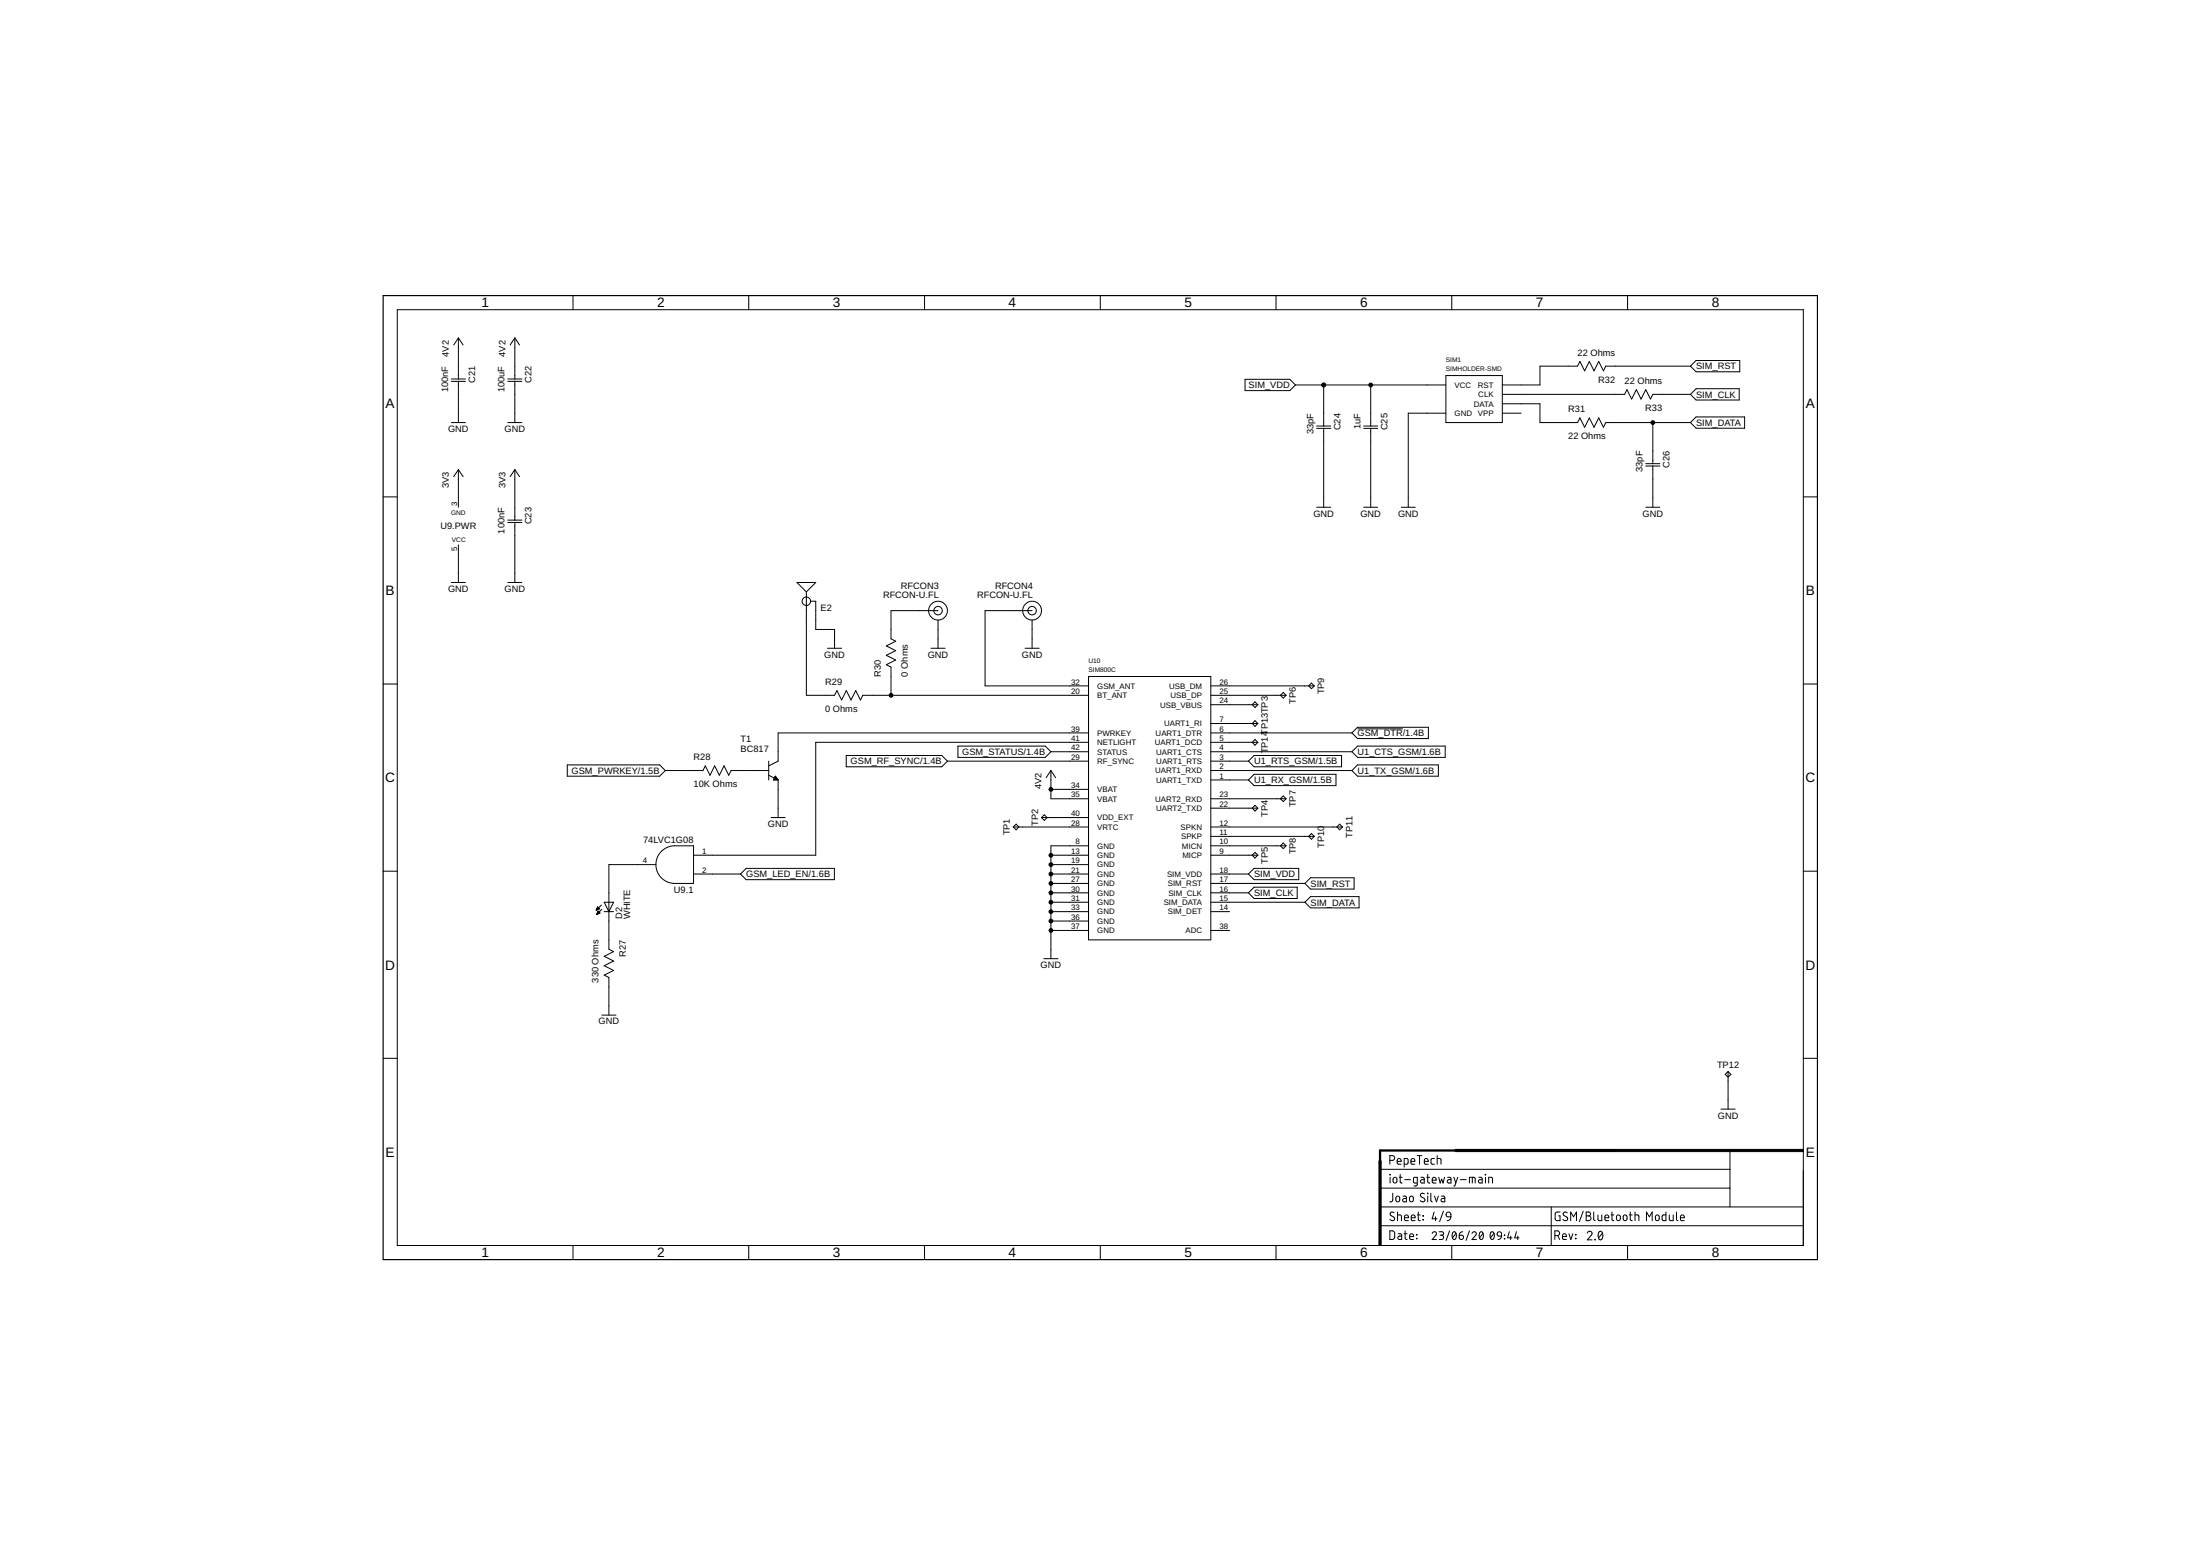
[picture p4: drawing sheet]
<svg xmlns="http://www.w3.org/2000/svg" width="594mm" height="420mm" viewBox="0 0 594 420" stroke-linecap="round" stroke-linejoin="round" font-family="sans-serif">
<g fill="none" stroke="#000" stroke-width=".27">
<path d="M154.7 79.8v3.8M202.2 79.8v3.8M249.7 79.8v3.8M297.1 79.8v3.8M344.6 79.8v3.8M392 79.8v3.8M439.5 79.8v3.8M107.3 83.6h379.7v252.7h-379.7zM123.8 91.2v11.1M123.8 91.2l1.3 2M123.8 91.2l-1.3 2M139 91.2v11.1"/>
<path d="M139 91.2l1.3 2M139 91.2l-1.2 2M456.5 98.9h-22.9l-.6 1.2-1.3-2.5-1.3 2.5-1.2-2.5-1.3 2.5-1.3-2.5-.6 1.3h-10.2v5h-10.1M458 97.3h11.8v3.1h-11.8l-1.5-1.5zM121.9 102.3h3.8M121.9 103h3.8M121.9 114.1h3.8M123.8 103v11.1M137.1 102.3h3.8M137.1 103h3.8M137.1 114.1h3.8M139 103v11.1"/>
<path d="M336.2 102.4h12.1l1.5 1.5-1.5 1.6h-12.1zM349.8 103.9h40.6M355.5 115.7h3.8M355.5 115h3.8M357.4 103.9v11.1M357.4 115.7v21.3M368.2 115.7h3.8M368.2 115h3.8M370.1 103.9v11.1M370.1 115.7v21.3M390.4 101.4h15.3v12.7h-15.3zM390.4 111.6h-10.1v25.4"/>
<path d="M405.7 109h10.1v5.1h10.2l.6-1.3 1.3 2.6 1.3-2.6 1.2 2.6 1.3-2.6 1.3 2.6 .6-1.3h22.9M405.7 106.5h33l.6-1.3 1.3 2.6 1.3-2.6 1.2 2.6 1.3-2.6 1.3 2.6 .6-1.3h10.2M405.7 111.6h5.1M446.3 114.1v11.1M458 112.6h13.1v3h-13.1l-1.5-1.5zM458 105h11.6v3h-11.6l-1.5-1.5zM103.5 134.2h3.8M123.8 126.8v10.2M123.8 126.8l1.3 1.9M123.8 126.8l-1.3 1.9M139 126.8v13.6M139 126.8l1.3 1.9"/>
<path d="M139 126.8l-1.2 1.9M355.5 137h3.8M368.2 137h3.8M378.4 137h3.8M444.4 137h3.8M444.4 125.2h3.8M444.4 125.8h3.8M446.3 125.8v11.2M487 134.2h3.8M121.9 157.3h3.8M123.8 147.1v10.2M137.1 157.3h3.8"/>
<path d="M137.1 140.4h3.8M137.1 141.1h3.8M139 141.1v16.2M215.2 157.3h5.1l-2.6 2.5zM217.7 159.8v27.9h7.7l.6-1.2 1.3 2.5 1.2-2.5 1.3 2.5 1.3-2.5 1.2 2.5 .7-1.3h60.9M219 162.3h1.3v7.7h5.1v5M223.5 175h3.8M251.4 175h3.8M253.3 164.9h-12.7v7.6l1.3 .6-2.6 1.3 2.6 1.3-2.6 1.3 2.6 1.2-2.6 1.3 1.3 .6v7.6M253.3 167.4v7.6M276.8 175h3.8M278.7 164.9h-12.7v20.3h27.9"/>
<path d="M278.7 167.4v7.6M103.5 184.7h3.8M293.9 197.9h-83.8v7.6l-2.5 1.3M293.9 182.7h33.1v71.1h-33.1zM327 197.9h38.1M327 195.4h12.7M327 187.7h20.3M327 190.3h12.7M327 185.2h27.9M338.1 195.4l.8-.8 .8 .8-.8 .7zM338.1 190.3l.8-.8 .8 .8-.8 .8zM345.8 187.7l.7-.7 .8 .7-.8 .8z"/>
<path d="M353.4 185.2l.7-.8 .8 .8-.8 .8zM366.6 196.4h19.1v3h-19.1l-1.5-1.5zM366.6 196.8h12.2M487 184.7h3.8M153.2 206.5h24.9l1.6 1.6-1.6 1.5h-24.9zM179.7 208.1h10.1l.7-1.3 1.2 2.5 1.3-2.5 1.2 2.5 1.3-2.5 1.3 2.5 .6-1.2h10.2M207.6 209.3l2.5 1.3M207.6 205.5v5.1M208.9 210.6h1.2M208.9 210.5h1.1M209 210.3h.9M209.1 210.2h.7"/>
<path d="M209.1 210.1h.6M209.2 210h.5M209.2 209.8h.4M209.3 209.7h.2M209.4 209.6h.1M209.4 209.6l-.5 1h1.2M209.4 209.6l.7 1M210.1 210.6v10.2M228.5 204h25.8l1.5 1.5-1.5 1.6h-25.8zM255.8 205.5h38.1M258.7 201.5h23.6l1.5 1.5-1.5 1.5h-23.6zM283.8 203h10.1"/>
<path d="M283.8 208.1v7.6h10.1M283.8 213.1h10.1M283.8 208.1l1.3 1.9M283.8 208.1l-1.3 1.9M293.9 200.4h-73.6v30.5h-33M327 210.6h10.1M327 208.1h38.1M327 205.5h10.1M327 203h38.1M327 200.4h12.7M327 218.2h12.7M327 215.7h20.3"/>
<path d="M338.1 200.4l.8-.7 .8 .7-.8 .8zM338.1 218.2l.8-.7 .8 .7-.8 .8zM338.6 204h23.7v3.1h-23.7l-1.5-1.6zM338.6 209.1h22.2v3h-22.2l-1.5-1.5zM345.8 215.7l.7-.8 .8 .8-.8 .8zM366.6 206.5h21.8v3.1h-21.8l-1.5-1.5zM366.6 201.5h23.6v3h-23.6l-1.5-1.5zM103.5 235.2h3.8M177.1 233.5h-12.7v22.8l1.3 .7-2.5 1.2 2.5 1.3-2.5 1.3 2.5 1.2-2.5 1.3 1.2 .6v10.2M178.7 229.8l1.6-1.1 1.2-.3h5.8v10.1h-5.1a5.1 5.1 0 0 1-4.7-3.2 5.1 5.1 0 0 1 1.2-5.5zM187.3 236h12.7M200 236l1.5-1.5h23.8v3h-23.8z"/>
<path d="M208.2 220.8h3.8M273.6 223.3h20.3M274.4 222.5l.7 .8-.7 .8-.8-.8zM281.2 220.8h12.7M282 220l.8 .8-.8 .7-.8-.7zM283.8 230.9h10.1M283.8 238.5h10.1M283.8 236h10.1M283.8 233.5h10.1M293.9 228.4h-10.1v30.5M327 228.4h20.3M327 230.9h12.7"/>
<path d="M327 225.8h27.9M327 223.3h35.5M327 238.5h25.4M327 236h10.1M338.1 230.9l.8-.7 .8 .7-.8 .8zM338.6 234.5h12.1v3h-12.1l-1.5-1.5zM338.6 239.6h11.7v3h-11.7l-1.5-1.5zM345.8 228.4l.7-.8 .8 .8-.8 .8zM353.4 225.8l.7-.7 .8 .7-.8 .8zM353.9 237h11.8v3.1h-11.8l-1.5-1.6zM361 223.3l.8-.8 .7 .8-.7 .8zM487 235.2h3.8"/>
<path d="M161 245.7h.2M161.1 245.6h.4M161.1 245.4h.7M161.1 246.9h.1M161.2 245.3h.6M161.2 246.8h.3M161.2 246.6h.6M161.2 245.2h.5M161.3 245.1h.2M161.3 246.5h.7M161.3 245h.1M161.3 246.4h.6"/>
<path d="M161.4 244.9l.5 .5-.9 .4zM161.4 246.3h.3M161.4 246.2h.2M162 246.5l-.5-.5-.4 .9M162 246.5l-.9 .4M162.4 244.4l-1.4 1.4M162.5 245.5l-1.4 1.4M163.2 246.2h2.5M163.2 243.6h2.5l-1.3 2.6zM281.9 258.9h3.8M283.8 246.2h10.1M283.8 243.6h10.1"/>
<path d="M283.8 241.1h10.1M283.8 251.2h10.1M283.8 248.7h10.1M327 246.2h5M327 243.6h25.4M327 241.1h10.1M327 251.2h5M353.9 242.1h13.1v3.1h-13.1l-1.5-1.6zM162.5 274.1h3.8M103.5 285.8h3.8M464.7 299.5h3.8M465.9 290.1l.7-.8 .8 .8-.8 .8z"/>
<path d="M466.6 289.3v10.2M487 285.8h3.8M372.7 315.7h94.4M375.3 313.3h.7a.65 .65 0 0 0 .6-.6 .65 .65 0 0 0-.6-.7h-.7v2.4M375.3 317.1l.1 .1zM375.4 317.9v1.5M376.3 318.1l.5-.2a.92 .92 0 0 1 .2 1.5l-.7-.1zM377.3 313.6h1.1a.56 .56 0 0 0-.4-.8 .56 .56 0 0 0-.7 .5l.1 1 1 .1M377.8 317.9h.8M378.1 317.1v2.1l.5 .2M379.2 314.4l.8-.1 .2-.2v-.9l-.2-.4h-.8v2.4M379.3 318.5h1.6"/>
<path d="M381 313.6h1a.55 .55 0 0 0-.3-.8 .55 .55 0 0 0-.7 .5l.1 1 .9 .1M382.7 312h1.3M382.7 319.4h-.8l-.2-.2v-1.1l.2-.2h.8v1.9l-.2 .4h-.7M383.3 312v2.4M383.7 317.9h.6l.3 .4v1.1h-.6a.46 .46 0 0 1-.4-.4 .46 .46 0 0 1 .4-.5h.6M384.6 313.6h1.1a.55 .55 0 0 0-.4-.8 .55 .55 0 0 0-.7 .5l.1 1 1 .1M385.3 317.9h.8M385.5 317.1v2l.2 .2 .4 .1M386.8 318.7h1a.55 .55 0 0 0-.4-.8 .55 .55 0 0 0-.6 .5l.1 .9 .9 .1M387.3 312.8h-.6l-.3 .4 .1 1.1 .8 .1M388.1 312.8l.9 .1 .1 1.5M388.1 312v2.4"/>
<path d="M388.5 317.9l.4 1.5 .4-1 .4 1 .4-1.5M390.9 317.9h.7l.2 .2v1.3h-.6a.46 .46 0 0 1-.4-.4 .46 .46 0 0 1 .4-.5h.6M392.6 317.9l.5 1.5M393.6 317.9l-.7 2.3h-.3M394.4 318.5h1.5M396.8 319.4v-1.5l1.4 .1 .2 1.4M397.6 317.9v1.5M399.3 317.9h.7l.2 .2v1.3h-.5a.46 .46 0 0 1-.5-.4 .46 .46 0 0 1 .5-.5h.5M401.1 317.1l.1 .1zM401.1 317.9v1.5M402 319.4v-1.5l.9 .1 .1 1.4M467.1 310.7v15.2"/>
<path d="M154.7 336.3v3.8M202.2 336.3v3.8M249.7 336.3v3.8M297.1 336.3v3.8M344.6 336.3v3.8M372.7 331h114.3M372.7 325.9h114.3M372.7 320.8h94.4M375.3 332.4h.9l.4 .4v1.4l-.4 .5h-.9zM376.1 322.2v2l-.2 .2-.6 .1M376.5 327.5a.58 .58 0 0 0-.9-.1 .58 .58 0 0 0 0 .9l.7 .3a.58 .58 0 0 1 .1 .9 .58 .58 0 0 1-.9 0l-.2-.2M377.1 323.2l.4-.2a.92 .92 0 0 1 .2 1.5l-.6-.1z"/>
<path d="M377.4 328.1l.9 .1 .1 1.4M377.4 327.3v2.3M377.6 333.1l.6 .1 .3 .3v1.2h-.6a.46 .46 0 0 1-.4-.5 .46 .46 0 0 1 .4-.4h.6M378.9 323h.6l.3 .2v1.3h-.6a.46 .46 0 0 1-.5-.4 .46 .46 0 0 1 .5-.5h.6M379.2 333.1h.8M379.3 328.8h1a.54 .54 0 0 0-.4-.7 .54 .54 0 0 0-.6 .5l.1 .9 .9 .1M379.4 332.4v1.9l.2 .3 .4 .1M380.7 333.9h1a.54 .54 0 0 0-.4-.7 .54 .54 0 0 0-.6 .5l.1 .9 .9 .1M380.7 323.2l.5-.2a.92 .92 0 0 1 .2 1.5l-.7-.1zM381.1 328.8h1a.54 .54 0 0 0-.3-.7 .54 .54 0 0 0-.7 .5l.1 .9 .9 .1M382.5 334.4l.1 .1zM382.5 333.3l.1 .2z"/>
<path d="M382.7 328.1h.8M383 327.3v2.1l.5 .2M384.2 328.3l.2 .1zM384.2 329.3l.2 .1zM384.7 322.4a.58 .58 0 0 0-.9-.1 .58 .58 0 0 0 0 .9l.7 .4a.59 .59 0 0 1 .1 .8 .59 .59 0 0 1-.9 0l-.2-.2M385.5 322.2l.1 .1zM385.5 323v1.5M386.4 322.2v1.9l.4 .4M386.7 333.1a.58 .58 0 0 1 .9-.5 .58 .58 0 0 1 .1 .9l-1 1.2h1.2M387.3 327.3l-.6 1.8h1.3M387.4 323l.5 1.5 .5-1.5M387.6 328.6v1"/>
<path d="M388.6 332.6h.8a.48 .48 0 0 1 .4 .5 .48 .48 0 0 1-.4 .4h-.5M389.2 333.5a.58 .58 0 0 1 .6 .6 .58 .58 0 0 1-.6 .6h-.6M389.2 323h.7l.2 .2v1.3h-.5a.46 .46 0 0 1-.5-.4 .46 .46 0 0 1 .5-.5h.5M389.8 327l-1.1 2.9M390.8 327.4l.6-.1 .4 .4v.9h-.8a.64 .64 0 0 1-.5-.5 .64 .64 0 0 1 .3-.7zM391.4 332.4l-.9 2.5M391.8 328.6l-.3 .7-.7 .3M392 336.3v3.8M392.4 332.7a.66 .66 0 0 1 .8 .2 .66 .66 0 0 1 .1 .8 .66 .66 0 0 1-.1 .7 .66 .66 0 0 1-.8 .2 1.64 1.64 0 0 1 0-1.9zM393.2 333.1l-1 1.1M394 333.5h.7a.59 .59 0 0 1 .5 .7 .59 .59 0 0 1-.6 .5 .59 .59 0 0 1-.6-.6zM395 332.6l-.7 .3-.3 .6"/>
<path d="M396.8 332.4l-.9 2.5M397.5 333.1a.58 .58 0 0 1 .8-.5 .58 .58 0 0 1 .2 .9l-1 1.2h1.2M399.7 332.7a.66 .66 0 0 1 .8 .2 .66 .66 0 0 1 .1 .8 .66 .66 0 0 1-.1 .7 .66 .66 0 0 1-.8 .2 1.64 1.64 0 0 1 0-1.9zM400.5 333.1l-1 1.1M402.6 332.7a.67 .67 0 0 1 .8 .2 .67 .67 0 0 1 .1 .8 .67 .67 0 0 1-.1 .7 .67 .67 0 0 1-.8 .2 1.64 1.64 0 0 1 0-1.9zM403.4 333.1l-.9 1.1M404.4 332.8l.4-.2 .5 .2 .1 1-1-.2-.1-.3zM405.4 333.8l-.2 .6-.7 .3M406.2 334.4l.1 .1zM406.2 333.5l.1 .1zM407.6 332.6l-.5 1.6h1.2M407.9 333.8v.9"/>
<path d="M409.5 332.6l-.5 1.6h1.2M409.9 333.8v.9M418.9 325.9v10.4M419.9 333.7h.6a.65 .65 0 0 0 .7-.7 .65 .65 0 0 0-.7-.6h-.6v2.3M420.6 333.7l.6 1M421.3 327.3h-1l-.3 .3-.1 1.5 .4 .5h1v-1.3h-.4M421.9 333.9h1.1a.54 .54 0 0 0-.4-.7 .54 .54 0 0 0-.7 .5l.1 .9 1 .1M423.2 327.5a.58 .58 0 0 0-.9-.1 .58 .58 0 0 0 .1 .9l.7 .3a.58 .58 0 0 1 .1 .9 .58 .58 0 0 1-.9 0l-.3-.2M423.7 333.1l.5 1.6 .5-1.6M424.1 329.6v-2.3l.8 1.3 .8-1.3v2.3M425.4 333.3l.2 .2zM425.4 334.4l.2 .1z"/>
<path d="M427.5 327l-1 2.9M428.3 327.3h.7a.52 .52 0 0 1 .5 .5 .52 .52 0 0 1-.5 .5 .65 .65 0 0 1 .6 .7 .65 .65 0 0 1-.6 .6h-.7zM428.3 328.3h.7M428.6 333a.64 .64 0 0 1 .9-.5 .64 .64 0 0 1 .2 1l-1.1 1.3h1.3M430.4 327.3v1.9l.4 .4M430.7 334.7l.1 .1zM431.5 328.1v1.3l.4 .2h.6v-1.5M431.8 332.7a.62 .62 0 0 1 .8-.1 .62 .62 0 0 1 .2 .7 .99 .99 0 0 1-.8 1.5 1.7 1.7 0 0 1-.2-2.1zM432.7 333l-1 1.3M433.4 328.8h1a.54 .54 0 0 0-.3-.7 .54 .54 0 0 0-.7 .5l.1 .9 .9 .1M435 328.1h.8M435.3 327.3v2.1l.5 .2"/>
<path d="M436.6 328.2l.3-.1 .5 .1 .2 .9a.53 .53 0 0 1-.6 .5 .53 .53 0 0 1-.5-.5zM438.4 328.2l.5-.1a.92 .92 0 0 1 .2 1.4l-.4 .1-.4-.3zM439.5 336.3v3.8M440 328.1h.8M440.2 327.3v1.9l.2 .3 .4 .1M441.5 328.1l.9 .1 .2 1.4M441.5 327.3v2.3M444.6 329.6v-2.3l.8 1.3 .8-1.3v2.3M447.1 328.2l.5-.1a.92 .92 0 0 1 .2 1.4l-.4 .1-.4-.3zM449.9 327.3v2.3h-.8l-.3-.4 .1-.9 .2-.2h.8M450.8 328.1v1.1l.4 .4h.6v-1.5M452.7 327.3v2.1l.4 .2"/>
<path d="M453.8 328.8h1a.54 .54 0 0 0-.4-.7 .54 .54 0 0 0-.6 .5l.1 .9 .9 .1"/>
<circle cx="217.7" cy="162.3" r="1.14"/>
<circle cx="253.3" cy="164.9" r="2.54"/>
<circle cx="253.3" cy="164.9" r="1.14"/>
<circle cx="278.7" cy="164.9" r="2.54"/>
<circle cx="278.7" cy="164.9" r="1.14"/>
</g>
<path d="M103.5 79.8h387.3v260.3h-387.3z" fill="none" stroke="#000" stroke-width=".32"/>
<path d="M372.4 313.5h.6v22.8h-.6zM393 310.4h94v.6h-94z" fill="#000" stroke="#000" stroke-width=".27"/>
<path d="M436.2 310.7h-63.5v3.8" fill="none" stroke="#000" stroke-width=".61"/>
<g fill="#000" stroke="#000" stroke-width=".27">
<circle cx="357.4" cy="103.9" r=".51"/>
<circle cx="370.1" cy="103.9" r=".51"/>
<circle cx="446.3" cy="114.1" r=".51"/>
<circle cx="240.6" cy="187.7" r=".51"/>
<circle cx="283.8" cy="213.1" r=".51"/>
<circle cx="283.8" cy="230.9" r=".51"/>
<circle cx="283.8" cy="233.5" r=".51"/>
<circle cx="283.8" cy="236" r=".51"/>
<circle cx="283.8" cy="238.5" r=".51"/>
<circle cx="283.8" cy="251.2" r=".51"/>
<circle cx="283.8" cy="243.6" r=".51"/>
<circle cx="283.8" cy="246.2" r=".51"/>
<circle cx="283.8" cy="241.1" r=".51"/>
<circle cx="283.8" cy="248.7" r=".51"/>
</g>
<g font-size="3.7">
<text x="130" y="83">1</text>
<text x="177.4" y="83">2</text>
<text x="224.9" y="83">3</text>
<text x="272.4" y="83">4</text>
<text x="319.8" y="83">5</text>
<text x="367.3" y="83">6</text>
<text x="414.8" y="83">7</text>
<text x="462.2" y="83">8</text>
<text x="104.1" y="110.2">A</text>
<text x="487.6" y="110.2">A</text>
<text x="104.1" y="160.7">B</text>
<text x="487.6" y="160.7">B</text>
<text x="104" y="211.3">C</text>
<text x="487.5" y="211.3">C</text>
<text x="104" y="261.8">D</text>
<text x="487.5" y="261.8">D</text>
<text x="104.1" y="312.3">E</text>
<text x="487.6" y="312.3">E</text>
<text x="130" y="339.5">1</text>
<text x="177.4" y="339.5">2</text>
<text x="224.9" y="339.5">3</text>
<text x="272.4" y="339.5">4</text>
<text x="319.8" y="339.5">5</text>
<text x="367.3" y="339.5">6</text>
<text x="414.8" y="339.5">7</text>
<text x="462.2" y="339.5">8</text>
</g>
<g font-size="2.5">
<text x="121.2" y="96.3" transform="rotate(-90 121.2 96.3)">4V2</text>
<text x="136.5" y="96.3" transform="rotate(-90 136.5 96.3)">4V2</text>
<text x="426" y="96.1">22 Ohms</text>
<text x="458" y="99.8">SIM_RST</text>
<text x="121" y="106" transform="rotate(-90 121 106)">100nF</text>
<text x="128.3" y="103.5" transform="rotate(-90 128.3 103.5)">C21</text>
<text x="136.3" y="106" transform="rotate(-90 136.3 106)">100uF</text>
<text x="143.6" y="103.5" transform="rotate(-90 143.6 103.5)">C22</text>
<text x="337.2" y="104.8">SIM_VDD</text>
<text x="431.6" y="103.4">R32</text>
<text x="438.7" y="103.7">22 Ohms</text>
<text x="458" y="107.4">SIM_CLK</text>
<text x="423.5" y="111.3">R31</text>
<text x="444.3" y="111">R33</text>
<text x="121" y="116.6">GND</text>
<text x="136.2" y="116.6">GND</text>
<text x="354.7" y="117.3" transform="rotate(-90 354.7 117.3)">33pF</text>
<text x="362" y="116.2" transform="rotate(-90 362 116.2)">C24</text>
<text x="367.4" y="115.9" transform="rotate(-90 367.4 115.9)">1uF</text>
<text x="374.7" y="116.2" transform="rotate(-90 374.7 116.2)">C25</text>
<text x="423.5" y="118.7">22 Ohms</text>
<text x="458" y="115">SIM_DATA</text>
<text x="121.2" y="131.9" transform="rotate(-90 121.2 131.9)">3V3</text>
<text x="136.5" y="131.9" transform="rotate(-90 136.5 131.9)">3V3</text>
<text x="443.6" y="127.4" transform="rotate(-90 443.6 127.4)">33pF</text>
<text x="450.9" y="126.3" transform="rotate(-90 450.9 126.3)">C26</text>
<text x="118.9" y="142.9">U9.PWR</text>
<text x="143.6" y="141.6" transform="rotate(-90 143.6 141.6)">C23</text>
<text x="354.7" y="139.5">GND</text>
<text x="367.4" y="139.5">GND</text>
<text x="377.5" y="139.5">GND</text>
<text x="443.5" y="139.5">GND</text>
<text x="136.3" y="144.1" transform="rotate(-90 136.3 144.1)">100nF</text>
<text x="121" y="159.8">GND</text>
<text x="136.2" y="159.8">GND</text>
<text x="238.4" y="161.3">RFCON-U.FL</text>
<text x="243.3" y="159.1">RFCON3</text>
<text x="263.8" y="161.3">RFCON-U.FL</text>
<text x="268.7" y="159.1">RFCON4</text>
<text x="221.6" y="164.9">E2</text>
<text x="222.6" y="177.6">GND</text>
<text x="250.5" y="177.6">GND</text>
<text x="275.9" y="177.6">GND</text>
<text x="222.8" y="185">R29</text>
<text x="237.8" y="182.7" transform="rotate(-90 237.8 182.7)">R30</text>
<text x="245.2" y="182.7" transform="rotate(-90 245.2 182.7)">0 Ohms</text>
<text x="349.9" y="190.1" transform="rotate(-90 349.9 190.1)">TP6</text>
<text x="357.6" y="187.5" transform="rotate(-90 357.6 187.5)">TP9</text>
<text x="222.8" y="192.3">0 Ohms</text>
<text x="200" y="203">BC817</text>
<text x="200" y="200.5">T1</text>
<text x="259.8" y="203.9">GSM_STATUS/1.4B</text>
<text x="342.3" y="203.5" transform="rotate(-90 342.3 203.5)">TP14TP13TP3</text>
<text x="366.6" y="203.9">U1_CTS_GSM/1.6B</text>
<text x="366.6" y="198.8">GSM_DTR/1.4B</text>
<text x="154.3" y="209">GSM_PWRKEY/1.5B</text>
<text x="187.3" y="205.3">R28</text>
<text x="229.7" y="206.4">GSM_RF_SYNC/1.4B</text>
<text x="338.6" y="206.4">U1_RTS_GSM/1.5B</text>
<text x="366.6" y="209">U1_TX_GSM/1.6B</text>
<text x="187.3" y="212.6">10K Ohms</text>
<text x="281.2" y="213.1" transform="rotate(-90 281.2 213.1)">4V2</text>
<text x="338.6" y="211.5">U1_RX_GSM/1.5B</text>
<text x="342.3" y="220.5" transform="rotate(-90 342.3 220.5)">TP4</text>
<text x="349.9" y="218" transform="rotate(-90 349.9 218)">TP7</text>
<text x="173.7" y="227.6">74LVC1G08</text>
<text x="207.4" y="223.3">GND</text>
<text x="272.7" y="225.6" transform="rotate(-90 272.7 225.6)">TP1</text>
<text x="280.4" y="223.1" transform="rotate(-90 280.4 223.1)">TP2</text>
<text x="365.2" y="226.2" transform="rotate(-90 365.2 226.2)">TP11</text>
<text x="342.3" y="233.2" transform="rotate(-90 342.3 233.2)">TP5</text>
<text x="349.9" y="230.7" transform="rotate(-90 349.9 230.7)">TP8</text>
<text x="357.6" y="228.9" transform="rotate(-90 357.6 228.9)">TP10</text>
<text x="201.5" y="236.9">GSM_LED_EN/1.6B</text>
<text x="338.6" y="236.9">SIM_VDD</text>
<text x="353.9" y="239.4">SIM_RST</text>
<text x="182" y="241.1">U9.1</text>
<text x="338.6" y="242">SIM_CLK</text>
<text x="353.9" y="244.5">SIM_DATA</text>
<text x="168" y="248.2" transform="rotate(-90 168 248.2)">D2</text>
<text x="170.1" y="248.2" transform="rotate(-90 170.1 248.2)">WHITE</text>
<text x="169" y="258.4" transform="rotate(-90 169 258.4)">R27</text>
<text x="281" y="261.4">GND</text>
<text x="161.6" y="265.3" transform="rotate(-90 161.6 265.3)">330 Ohms</text>
<text x="161.6" y="276.6">GND</text>
<text x="463.7" y="288.4">TP12</text>
<text x="463.9" y="302">GND</text>
</g>
<g font-size="2.1">
<text x="392.8" y="104.7">VCC</text>
<text x="399.1" y="104.7">RST</text>
<text x="399.2" y="107.3">CLK</text>
<text x="392.8" y="112.3">GND</text>
<text x="398" y="109.8">DATA</text>
<text x="399.1" y="112.3">VPP</text>
<text x="123.4" y="136.6" transform="rotate(-90 123.4 136.6)">3</text>
<text x="123.4" y="148.7" transform="rotate(-90 123.4 148.7)">5</text>
<text x="289.2" y="184.9">32</text>
<text x="296.3" y="186">GSM_ANT</text>
<text x="315.7" y="186">USB_DM</text>
<text x="329.3" y="184.9">26</text>
<text x="289.2" y="187.4">20</text>
<text x="296.3" y="188.5">BT_ANT</text>
<text x="313.3" y="191.1">USB_VBUS</text>
<text x="316.1" y="188.5">USB_DP</text>
<text x="329.3" y="189.9">24</text>
<text x="329.3" y="187.4">25</text>
<text x="289.2" y="197.6">39</text>
<text x="314.3" y="196.1">UART1_RI</text>
<text x="329.3" y="197.6">6</text>
<text x="329.3" y="195">7</text>
<text x="289.2" y="200.1">41</text>
<text x="289.2" y="202.6">42</text>
<text x="296.3" y="198.7">PWRKEY</text>
<text x="296.3" y="201.2">NETLIGHT</text>
<text x="296.3" y="203.8">STATUS</text>
<text x="311.8" y="201.2">UART1_DCD</text>
<text x="312.1" y="198.7">UART1_DTR</text>
<text x="312.2" y="203.8">UART1_CTS</text>
<text x="329.3" y="202.6">4</text>
<text x="329.3" y="200.1">5</text>
<text x="289.2" y="205.2">29</text>
<text x="296.3" y="206.3">RF_SYNC</text>
<text x="312" y="208.8">UART1_RXD</text>
<text x="312.2" y="206.3">UART1_RTS</text>
<text x="329.3" y="207.7">2</text>
<text x="329.3" y="205.2">3</text>
<text x="289.2" y="212.8">34</text>
<text x="289.2" y="215.3">35</text>
<text x="296.3" y="213.9">VBAT</text>
<text x="312.2" y="211.4">UART1_TXD</text>
<text x="329.3" y="210.3">1</text>
<text x="329.3" y="215.3">23</text>
<text x="289.2" y="220.4">40</text>
<text x="296.3" y="221.5">VDD_EXT</text>
<text x="296.3" y="216.5">VBAT</text>
<text x="312" y="216.5">UART2_RXD</text>
<text x="312.2" y="219">UART2_TXD</text>
<text x="329.3" y="217.9">22</text>
<text x="289.2" y="223">28</text>
<text x="296.3" y="224.1">VRTC</text>
<text x="318.8" y="224.1">SPKN</text>
<text x="318.9" y="226.6">SPKP</text>
<text x="329.3" y="225.5">11</text>
<text x="329.3" y="223">12</text>
<text x="173.6" y="233.1">4</text>
<text x="189.6" y="230.6">1</text>
<text x="289.2" y="230.6">13</text>
<text x="289.2" y="233.1">19</text>
<text x="290.4" y="228">8</text>
<text x="296.3" y="229.1">GND</text>
<text x="296.3" y="231.7">GND</text>
<text x="319.2" y="229.1">MICN</text>
<text x="319.3" y="231.7">MICP</text>
<text x="329.3" y="230.6">9</text>
<text x="329.3" y="228">10</text>
<text x="189.6" y="235.6">2</text>
<text x="289.2" y="235.6">21</text>
<text x="289.2" y="238.2">27</text>
<text x="296.3" y="234.2">GND</text>
<text x="296.3" y="236.8">GND</text>
<text x="296.3" y="239.3">GND</text>
<text x="315.1" y="236.8">SIM_VDD</text>
<text x="315.4" y="239.3">SIM_RST</text>
<text x="329.3" y="238.2">17</text>
<text x="329.3" y="235.6">18</text>
<text x="289.2" y="240.7">30</text>
<text x="289.2" y="243.3">31</text>
<text x="289.2" y="245.8">33</text>
<text x="296.3" y="241.8">GND</text>
<text x="296.3" y="244.4">GND</text>
<text x="314.2" y="244.4">SIM_DATA</text>
<text x="315.5" y="241.8">SIM_CLK</text>
<text x="329.3" y="245.8">14</text>
<text x="329.3" y="243.3">15</text>
<text x="329.3" y="240.7">16</text>
<text x="289.2" y="248.3">36</text>
<text x="289.2" y="250.9">37</text>
<text x="296.3" y="246.9">GND</text>
<text x="296.3" y="249.5">GND</text>
<text x="315.4" y="246.9">SIM_DET</text>
<text x="329.3" y="250.9">38</text>
<text x="296.3" y="252">GND</text>
<text x="320.1" y="252">ADC</text>
</g>
<g font-size="1.8">
<text x="390.4" y="100.1">SIMHOLDER-SMD</text>
<text x="390.4" y="97.9">SIM1</text>
<text x="121.8" y="139">GND</text>
<text x="122" y="146.4">VCC</text>
<text x="293.9" y="179.1">U10</text>
<text x="293.9" y="181.4">SIM800C</text>
</g>
</svg>
